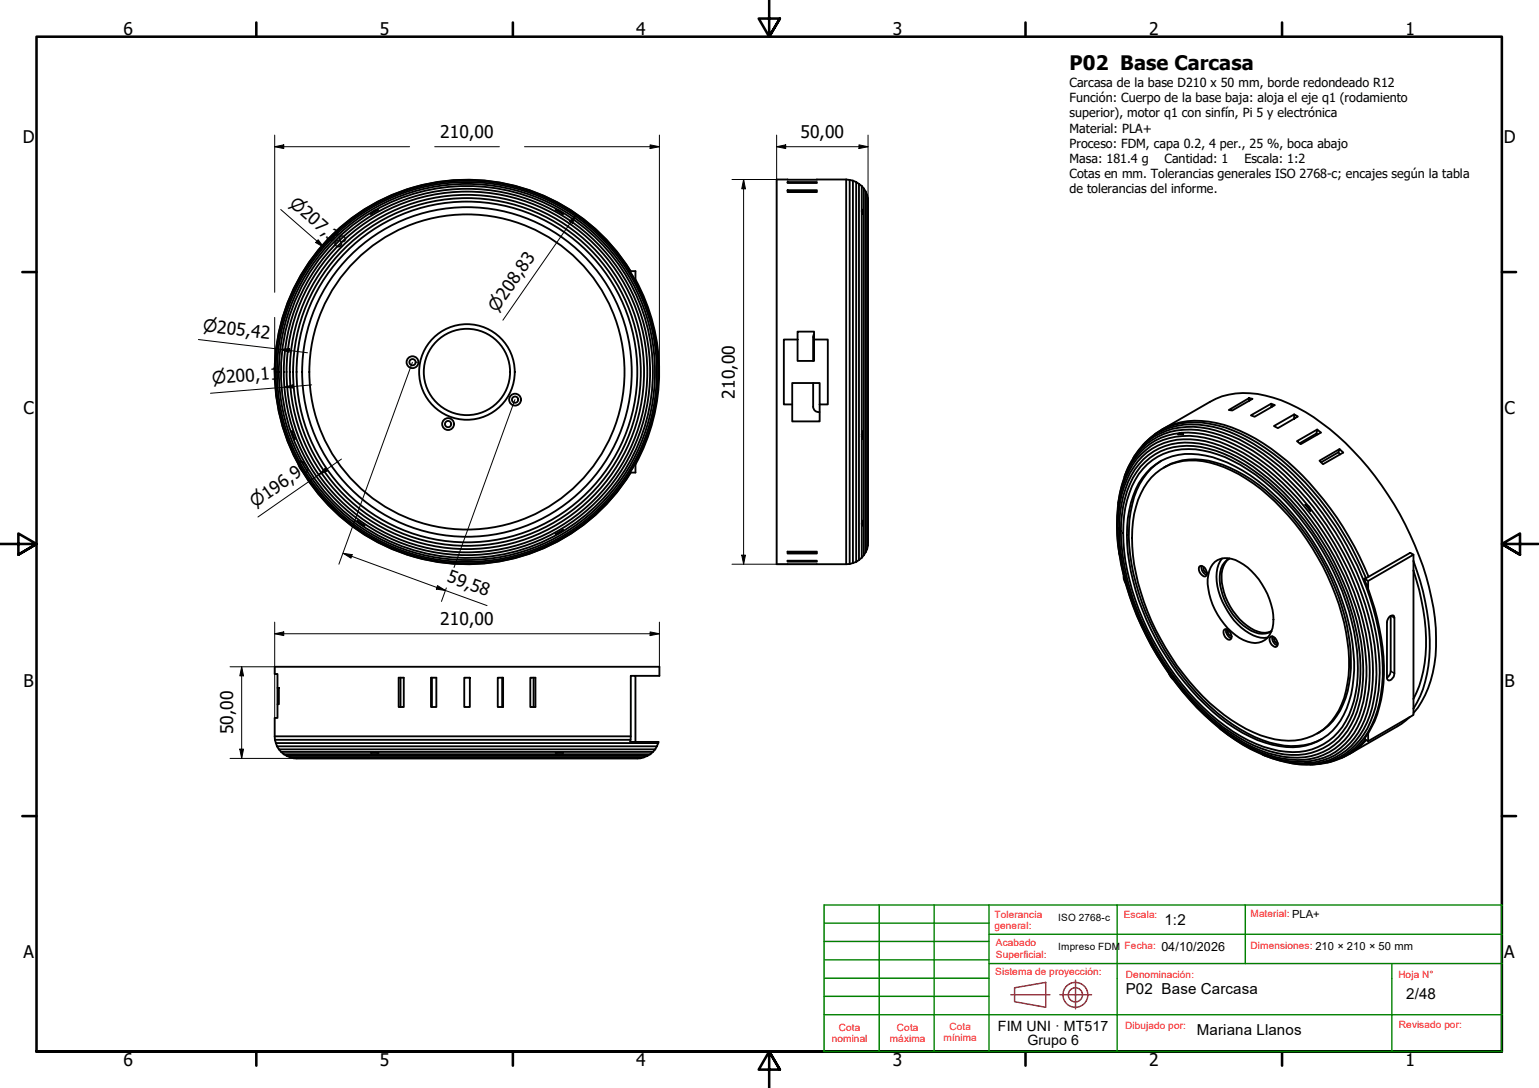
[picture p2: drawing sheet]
<svg xmlns="http://www.w3.org/2000/svg" width="420mm" height="297mm" viewBox="0 0 420 297" stroke-linecap="round" stroke-linejoin="round" font-family="sans-serif">
<!-- layer: Visible (ISO) -->
<g fill="none" stroke="#000" stroke-width=".51">
<path d="M101.2 58.4a2.25 2.25 0 0 1 2.1-1.1l-2 1.2M101.9 57.7a50.8 50.8 0 0 0-22.2 61M151.7 57.3a2.25 2.25 0 0 1 2 1.1l-2-1.1M152.7 57.5a50.8 50.8 0 0 0-50.4 0M153 57.7a50.8 50.8 0 0 1 0 87.7M215 51.9h8v.5h-8zM215 49.7h8v.3h-8zM231 49h-19v105h19M231 49v105M231 49l1 .1M232 49.1v104.9M232 49.1l.9 .2"/>
<path d="M232.9 49.3v104.4M232.9 49.3l.8 .4M233.7 49.7v103.7M233.7 49.7l.8 .5M234.5 50.2v102.7M234.5 50.2l.8 .6M235.3 57.5l.2-.2v1.2l-.2-.8M235.3 50.8v101.5M235.3 50.8l.5 .7M235.8 51.5v100.1M235.8 51.5l.5 .8M236.3 52.3v98.4"/>
<path d="M236.3 52.3l.4 .9M236.7 53.2v96.7M236.7 53.2l.2 .9M236.9 54.1v94.9M172 74h1.5v2.7zM172.1 74.1a52.4 52.4 0 0 0-78.7-12.4 52.4 52.4 0 0 0 0 79.7 52.4 52.4 0 0 0 78.7-12.3M172.2 74.1a52.5 52.5 0 0 0-78.8-12.4 52.5 52.5 0 0 0 0 79.7 52.5 52.5 0 0 0 78.8-12.3M173.5 76.3a52.5 52.5 0 0 1 0 50.6M173.5 76.7a52.3 52.3 0 0 1 0 49.7M217.7 90.5h4.5v8h-4.5zM217.7 92.7h-3.7v17.7h2.3M222 92.1v6.4"/>
<path d="M222.2 91.2l-.2 .8M222.2 92.7h3.8v17.7h-2.2M79.7 117.7l.8 2.2M79.7 117.7a2.25 2.25 0 0 0 .8 2.2M79.8 119.1a50.8 50.8 0 0 0 18.4 23.9M216.3 104.6h7.5v10.4h-7.5zM222 104.6v6.4a1.49 1.49 0 0 0 1.7 1.5M235.3 118.7l.2-1v2.2l-.2-.9M315.2 118.6a19.6 19.6 0 0 1 16.9-3.1 47.1 47.1 0 0 1 21.4 12.3 84.9 84.9 0 0 1 20.1 29.7M317.2 117.3l13.1-7.6a20.9 20.9 0 0 1 17.3-1.1 51.7 51.7 0 0 1 21.8 14.4 83.6 83.6 0 0 1 22.3 45.7 38.6 38.6 0 0 1-2.6 21.1l-2 3.4-1.2 1.5M322.3 118.2a17.7 17.7 0 0 0-15.1 11.8 41.8 41.8 0 0 0-1.6 21.5M322.5 118.2a31.2 31.2 0 0 1 18.4 5.3 67.6 67.6 0 0 1 16.4 14.7"/>
<path d="M322.5 118.2l.5 .3a.97 .97 0 0 0-1.4 .1l1.4-.1M322.5 118.2l-.6 .2M341 108.7l.9 .2-5.5 3.2-.9-.2 5.5-3.2 .1 .6M347 110.2l1 .4-5.5 3.2-1-.4 5.5-3.2 .2 .9M353.3 113.1l1 .6-5.4 3.2-1.1-.6 5.5-3.2v1.2M359.4 118.3l.3 .3M359.6 117.3l-5.5 3.1 1 .9 5.5-3.2-1-.8-.2 1-4.6 2.7M173.5 126.4v2.6h-1.5zM305.2 137.7a26.9 26.9 0 0 1 6.6-15.3 18.6 18.6 0 0 1 17.3-4.7 46.8 46.8 0 0 1 23.5 14 82.1 82.1 0 0 1 22.7 44.6 40.7 40.7 0 0 1-2.1 21 18.3 18.3 0 0 1-21.6 10.9l-4.3-1.1-2.6-1.1M307 130.2a18.6 18.6 0 0 1 16.8-13.6 30.8 30.8 0 0 1 16.8 4.6 72.1 72.1 0 0 1 25.6 26.9 74.3 74.3 0 0 1 10.5 35.6 30 30 0 0 1-5.5 18.3 18.7 18.7 0 0 1-19.1 6.3M309.4 125.1a18.1 18.1 0 0 1 19.8-8.9 41.7 41.7 0 0 1 19.6 9.6 82.5 82.5 0 0 1 28.3 51.2 37.2 37.2 0 0 1-3.5 22.6 17.9 17.9 0 0 1-15.9 9.2M311.4 127.4a16.9 16.9 0 0 1 16.5-5.4 37.8 37.8 0 0 1 16.6 8.1 74.4 74.4 0 0 1 26.8 49 34.2 34.2 0 0 1-2.7 17.5 16.7 16.7 0 0 1-18 9.4 40.1 40.1 0 0 1-20.8-10.9 75.9 75.9 0 0 1-23.2-42.4 35.9 35.9 0 0 1 2.7-22.3z"/>
<path d="M311.6 124a18.3 18.3 0 0 1 17.2-4.5 45.1 45.1 0 0 1 21.3 12.3 79.9 79.9 0 0 1 23.6 46.4 34.6 34.6 0 0 1-4 21.9 17.2 17.2 0 0 1-17.5 7.7 38.9 38.9 0 0 1-19.2-8.9 78.9 78.9 0 0 1-27.8-50.1 34.6 34.6 0 0 1 4-21.9zM311.8 124.7a18.4 18.4 0 0 1 17.3-4.3 45.8 45.8 0 0 1 21.1 12.7 78.4 78.4 0 0 1 22.4 43.7 37.9 37.9 0 0 1-2.4 20.5 17.4 17.4 0 0 1-20 9.8 43.6 43.6 0 0 1-21.1-11.8 79 79 0 0 1-23.3-43.4 38.5 38.5 0 0 1 1.9-21 21.6 21.6 0 0 1 4.1-6.2zM312.2 121.4a18.4 18.4 0 0 1 17.9-5.7 40.9 40.9 0 0 1 17.6 8.2 82.7 82.7 0 0 1 25.2 33.9M312.2 125.4a17.3 17.3 0 0 1 15.1-4.3 39 39 0 0 1 19 9.5 75.9 75.9 0 0 1 25.6 47.4 36.4 36.4 0 0 1-2.1 18.1 17 17 0 0 1-19.4 10.5 39 39 0 0 1-18.9-9.5 77.5 77.5 0 0 1-25.3-44.8 35.5 35.5 0 0 1 2.7-22.5l.9-1.6zM313.2 126.7a17.7 17.7 0 0 1 17.2-3.3 43.5 43.5 0 0 1 18.6 11.5 74.1 74.1 0 0 1 21.5 42.6 31.6 31.6 0 0 1-4 21 16.7 16.7 0 0 1-17.5 6.5 41.9 41.9 0 0 1-20.6-12 74.1 74.1 0 0 1-21.5-42.6 33 33 0 0 1 3-19.4l1-1.6zM314.2 127.8a16.4 16.4 0 0 1 14.9-3.4 41.4 41.4 0 0 1 20.1 12 71.7 71.7 0 0 1 20.1 39.3 31.8 31.8 0 0 1-3.3 21.1 16.3 16.3 0 0 1-18.7 6.5 44.1 44.1 0 0 1-20.1-12.8 71.6 71.6 0 0 1-19.3-39.6 32.1 32.1 0 0 1 3-19l1-1.5zM314.3 130.4a16 16 0 0 1 16-4.1 42.1 42.1 0 0 1 19.6 12.5 67.7 67.7 0 0 1 18.3 38.7 31.1 31.1 0 0 1-2.7 16.5 15.3 15.3 0 0 1-17.5 7.9 38.1 38.1 0 0 1-17.7-10 69.1 69.1 0 0 1-21-40.3 30.5 30.5 0 0 1 3-18.5zM317 125.8a19 19 0 0 0-8.3 13.9 49.9 49.9 0 0 0 3.1 24.9 70.2 70.2 0 0 0 24.6 33.1 31.2 31.2 0 0 0 16 6 16.9 16.9 0 0 0 8.5-1.9M317.7 127.7a18 18 0 0 1 16.1-.8 51.1 51.1 0 0 1 22.6 18.8 63 63 0 0 1 12.4 34.5 25.1 25.1 0 0 1-4.9 16.6 15.4 15.4 0 0 1-4.3 3.5M356.4 137.8l1.4 1.7M357.3 138.2l-.9-.4 .8 .7 .6 1-.3-1M357.3 138.2l.2 .3"/>
<path d="M357.5 138.5a78.8 78.8 0 0 1 17.1 39.8 35 35 0 0 1-3.8 21.8 17.7 17.7 0 0 1-13.2 8.2M365.4 123.5l.5 .6M365.7 122.6l-5.5 3.2 1 .9 5.5-3.1-1-1-.3 .9-4.7 2.7M97.6 142.2l1.9 1.3M97.6 142.2a2.25 2.25 0 0 0 1.9 1.3M98.5 143.2a50.8 50.8 0 0 0 54.2 2.4M151.7 145.8a2.25 2.25 0 0 0 2-1.2l-2 1.2M215 153.1h8v.2h-8zM215 150.6h8v.5h-8zM232 154h-1M232.9 153.7l-.9 .3M233.7 153.4l-.8 .3"/>
<path d="M234.5 152.9l-.8 .5M235.3 143l.2-.8v1.3l-.2-.3M235.3 152.3l-.8 .6M235.8 151.6l-.5 .7M236.3 150.7l-.5 .9M236.7 149.9l-.4 .8M236.9 149l-.2 .9M306.8 157.3v.9l.5 1M327.5 154.6a1.76 1.76 0 0 1 1.7 .8 1.76 1.76 0 0 1 0 1.9 1.79 1.79 0 0 1-1.9-2zM328 154.5l.2 1.3a1.95 1.95 0 0 0 1.2 1.2M328.7 154.9l-.1 .7a.72 .72 0 0 0 .9 .7M331.7 153.4a5.7 5.7 0 0 1 6.7 .1 19.4 19.4 0 0 1 9.2 16.9 5.1 5.1 0 0 1-5 5.2 12.2 12.2 0 0 1-8.4-5.2 19.2 19.2 0 0 1-4.5-12.2 7.3 7.3 0 0 1 2-4.8z"/>
<path d="M333.6 152.4a10 10 0 0 0-.9 9 19.6 19.6 0 0 0 9.4 12.1 6.1 6.1 0 0 0 4 .5M335.6 152.5a6.6 6.6 0 0 0-2 6.6 17.2 17.2 0 0 0 9.9 13.4 4.5 4.5 0 0 0 3.6-.2M335.7 152.4a5.7 5.7 0 0 0-2.7 6.1 18 18 0 0 0 8.6 13.7 5.5 5.5 0 0 0 5.6 .1M372.4 158l1.2-.5 11.4-6.6 .9 .5-12.4 7.2zM372.4 158l1.1 2.7v-2.1M385.9 153.1a58.4 58.4 0 0 1 3.7 30.9 25.8 25.8 0 0 1-3.7 9.5M385.9 155.8a55.3 55.3 0 0 1 2.7 27.4 25.7 25.7 0 0 1-2.7 7.6M385.9 151.4v42.1M334.3 171.9a1.8 1.8 0 0 1 1.7 2.6 1.73 1.73 0 0 1-2-1.9zM334.8 171.8a2.18 2.18 0 0 0 1.4 2.4M335.3 172.1v.8a.79 .79 0 0 0 .9 .6M346.8 173.8a1.73 1.73 0 0 1 2 2l-.2 .7a1.8 1.8 0 0 1-1.8-2.7z"/>
<path d="M347.3 173.7l.2 1.3a1.95 1.95 0 0 0 1.2 1.2M348 174.1a.94 .94 0 0 0 .8 1.4M373.5 160.7a61.3 61.3 0 0 1 3.9 28.1 28.4 28.4 0 0 1-3.9 11.5M379.7 168.1v15.1l-.2 .9-.8 .9 .2 .7a1.53 1.53 0 0 0 1.8-1.9v-15.1l-.2-.6a1.63 1.63 0 0 0-1.8 1.8v15.1M75.8 187.8h.3v4.5h-.3zM75.8 192.3v3.7h-.8v5M108.8 185h1.4v8h-1.4zM109.3 185v8M117.7 185h1.4v8h-1.4zM117.9 185v8M126.7 185h1.6v8h-1.6zM135.9 185h1.5v8h-1.5z"/>
<path d="M137.1 185v8M144.8 185h1.4v8h-1.4zM145.7 185v8M172.2 184.5h1.3v18.1h-1.5l.2-1.6zM173.5 184.5h6.5v-2.5h-105v2h.8v3.8M319.2 183.9l1.1 1.6M332.9 198.8a40.2 40.2 0 0 0 20.2 9.5l3.6 .1M384.9 195.8l-2.2 1.8-14.3 8.3M385.9 193.5v1.7l-12.4 7.2v-2.1M75 201h97.2M75 201l.1 1M75.1 202h97"/>
<path d="M75.1 202l.2 .9M75.3 202.9h104.4M75.3 202.9l.3 .9M75.6 203.8h103.7M75.6 203.8l.5 .8M76.1 204.6h102.8M76.1 204.6l.7 .7M76.8 205.3h101.4M76.8 205.3l.7 .6M77.5 205.9h100M77.5 205.9l.8 .5M78.3 206.4h98.4"/>
<path d="M78.3 206.4l.8 .3M79.1 206.7h96.7M79.1 206.7l1 .3M80.1 207h94.8M102 205.3l-.7 .2h2l-1-.2M152.7 205.3l-1 .2h2l-.7-.2M173.5 202.6h6.3l-.1 .3M175.8 206.7l-.9 .3M176.7 206.4l-.9 .3M177.5 205.9l-.8 .5M178.2 205.3l-.7 .6M178.9 204.6l-.7 .7"/>
<path d="M179.3 203.8l-.4 .8M179.7 202.9l-.4 .9M357.8 208.1l-1.4 .1a.91 .91 0 0 0 1.4-.1l-.3 .2M372.7 201.9a17.2 17.2 0 0 1-10.4 6.3M373 202a17.3 17.3 0 0 1-6.7 4.9M373.5 200.3l-1.1 1.4 1.1 .7"/>
<circle cx="112.6" cy="98.9" r="1.62"/>
<circle cx="112.6" cy="98.9" r=".86"/>
<circle cx="122.3" cy="115.8" r="1.62"/>
<circle cx="122.3" cy="115.8" r=".86"/>
<circle cx="127.5" cy="101.6" r="13.1"/>
<circle cx="127.5" cy="101.6" r="11.8"/>
<circle cx="127.5" cy="101.6" r="43"/>
<circle cx="127.5" cy="101.6" r="45"/>
<circle cx="127.5" cy="101.6" r="46.5"/>
<circle cx="127.5" cy="101.6" r="47.5"/>
<circle cx="127.5" cy="101.6" r="48.4"/>
<circle cx="127.5" cy="101.6" r="49.2"/>
<circle cx="127.5" cy="101.6" r="50"/>
<circle cx="127.5" cy="101.6" r="51.3"/>
<circle cx="127.5" cy="101.6" r="51.9"/>
<circle cx="127.5" cy="101.6" r="52.2"/>
<circle cx="140.6" cy="109.1" r="1.62"/>
<circle cx="140.6" cy="109.1" r=".86"/>
</g>
<!-- layer: Visible fina (ISO) -->
<path d="M379.7 168.1l1 .6M379.7 183.2l1 .6" fill="none" stroke="#000" stroke-width=".38"/>
<!-- layer: Borde (ISO) -->
<g fill="none" stroke="#000" stroke-width=".7">
<path d="M70 6.1v3.9M140 6.1v3.9M210 0v10l-2.9-4.9h5.8l-2.9 4.9 2.9-4.9M280 6.1v3.9M350 6.1v3.9M6.1 74.3h3.9M410 74.3h3.9M0 148.5h10l-5-2.8v5.7l5-2.9-5 2.9M420 148.5h-10l5-2.8v5.7l-5-2.9 5 2.9M6.1 222.8h3.9M410 222.8h3.9M10 287.1v-277.1h400v277.1h-400h400"/>
<path d="M70 287.1v3.8M140 287.1v3.8M212.9 292l-2.9-4.9 2.9 4.9h-5.8l2.9-4.9v9.9M280 287.1v3.8M350 287.1v3.8"/>
</g>
<g fill="none" stroke="#800040" stroke-width=".38">
<path d="M276 271.6h10.6M277 269.7l8.5-1.5v6.8l-8.5-1.5zM289.4 271.6h8.6M293.6 267.6v7.8"/>
<circle cx="293.6" cy="271.6" r="3.4"/>
<circle cx="293.6" cy="271.6" r="1.94"/>
</g>
<g fill="none" stroke="#008000" stroke-width=".38">
<path d="M225 257h45M225 252h45M240 247.1v40h30M255 247.1v40M270 247.1h35v40M270 255.1h140M305 247.1h35M225 277h185M225 272h45M225 267.1h45M225 262.1h45M270 263.1h140"/>
<path d="M340 263.1v-16h70v40h-140M380 263.1v24M225 287.1v-40h45v40"/>
</g>
<path d="M225 287.1h15" fill="none" stroke="#008000" stroke-width=".51"/>
<!-- layer: Cota (ISO) -->
<g fill="none" stroke="#000" stroke-width=".27">
<path d="M75 36.9v42.9M177.5 39.5l2.5 .6-2.5 .5zM180 36.9v64.6M212 36.9v117.1M234.5 39.5l2.5 .6-2.5 .5zM237 36.9v111.2M75 40.1l2.5-.6v1.1zM75 40.1h36.8M76.6 57.2l11.8 10.3M118.7 40.1h17.6M143.2 40.1h36.8M157.3 58.7l-20 28.7"/>
<path d="M199.8 49h23.2M203 49l.5 2.5h-1zM203 49v105M212 40.1l2.5-.6v1.1zM212 40.1h25M86.9 65.5l1.5 2-2.2-1.3zM155.4 60.4l1.9-1.7-1 2.3zM54.2 92.7l29.7 3.6M75 86.7v14.8M76.5 95.4l2.6-.2-.2 1zM112.6 98.9l-20.1 55.1M77.7 105.7l2.4-.7 .1 1z"/>
<path d="M85.1 105.1l-27.6 2.3M140.6 109.1l-16.6 45.8M88.8 127.7l.6 .9-2.3 1zM93.2 125.3l-22.8 15.8M93.7 151.1l2.4 .3-.3 1zM93.7 151.1l39.3 14.2M119.4 159.9l2.2 1.3-2.5-.4zM199.8 154h23.2M202.5 151.6h1l-.5 2.4zM75 173l2.5-.5v1zM75 169.8v26.2M75 173h105"/>
<path d="M121.9 160.5l-1.4 3.7M177.5 172.5l2.5 .5-2.5 .5zM180 169.8v12.2M62.8 182h12.2M66 182l.5 2.5h-1zM66 182v25.1M62.8 207.1h18.2M65.5 204.5h1l-.5 2.6z"/>
</g>
<g fill="#000">
<path d="M75 40.1l2.5-.6v1.1zM212 40.1l2.5-.6v1.1zM177.5 39.5l2.5 .6-2.5 .5zM203 49l.5 2.5h-1zM234.5 39.5l2.5 .6-2.5 .5zM86.9 65.5l1.5 2-2.2-1.3zM155.4 60.4l1.9-1.7-1 2.3zM76.5 95.4l2.6-.2-.2 1zM77.7 105.7l2.4-.7 .1 1zM88.8 127.7l.6 .9-2.3 1zM93.7 151.1l2.4 .3-.3 1zM202.5 151.6h1l-.5 2.4z"/>
<path d="M75 173l2.5-.5v1zM119.4 159.9l2.2 1.3-2.5-.4zM177.5 172.5l2.5 .5-2.5 .5zM66 182l.5 2.5h-1zM65.5 204.5h1l-.5 2.6z"/>
</g>
<text font-size="5.5" x="292" y="19.1">P02 Base Carcasa</text>
<g font-size="4.8">
<text x="33.7" y="9.6">6</text>
<text x="103.7" y="9.6">5</text>
<text x="173.7" y="9.6">4</text>
<text x="243.7" y="9.6">3</text>
<text x="313.7" y="9.6">2</text>
<text x="383.7" y="9.6">1</text>
<text x="6.2" y="38.9">D</text>
<text x="120.2" y="37.6">210,00</text>
<text x="218.5" y="37.6">50,00</text>
<text x="410.5" y="38.9">D</text>
<text x="6.4" y="113.1">C</text>
<text x="200.6" y="108.8" transform="rotate(-90 200.6 108.8)">210,00</text>
<text x="410.7" y="113.1">C</text>
<text x="121.8" y="158.7" transform="rotate(20 121.8 158.7)">59,58</text>
<text x="120.2" y="170.7">210,00</text>
<text x="6.4" y="187.4">B</text>
<text x="410.7" y="187.4">B</text>
<text x="63.6" y="200.5" transform="rotate(-90 63.6 200.5)">50,00</text>
<text x="6.4" y="261.7">A</text>
<text x="410.7" y="261.7">A</text>
<text x="33.7" y="290.9">6</text>
<text x="103.7" y="290.9">5</text>
<text x="173.7" y="290.9">4</text>
<text x="243.7" y="290.9">3</text>
<text x="313.7" y="290.9">2</text>
<text x="383.7" y="290.9">1</text>
</g>
<g font-size="4.6">
<text x="78.7" y="55.9" transform="rotate(41 78.7 55.9)">⌀207,38</text>
<text x="135.8" y="85.4" transform="rotate(-55 135.8 85.4)">⌀208,83</text>
<text x="55.2" y="90.4" transform="rotate(7 55.2 90.4)">⌀205,42</text>
<text x="58" y="105" transform="rotate(-5 58 105)">⌀200,11</text>
<text x="69.7" y="138.8" transform="rotate(-35 69.7 138.8)">⌀196,90</text>
</g>
<g font-size="4.1">
<text x="317.9" y="252.7">1:2</text>
<text x="307.3" y="271.5">P02 Base Carcasa</text>
<text x="383.9" y="272.8">2/48</text>
<text x="326.7" y="282.6">Mariana Llanos</text>
</g>
<g font-size="3.9">
<text x="272.4" y="281.4">FIM UNI · MT517</text>
<text x="280.5" y="285.3">Grupo 6</text>
</g>
<g font-size="3.4">
<text x="292" y="23.8">Carcasa de la base D210 x 50 mm, borde redondeado R12</text>
<text x="292" y="27.9">Función: Cuerpo de la base baja: aloja el eje q1 (rodamiento</text>
<text x="292" y="32.1">superior), motor q1 con sinfín, Pi 5 y electrónica</text>
<text x="292" y="36.2">Material: PLA+</text>
<text x="292" y="40.3">Proceso: FDM, capa 0.2, 4 per., 25 %, boca abajo</text>
<text x="292" y="44.4">Masa: 181.4 g</text>
<text x="317.9" y="44.4">Cantidad: 1</text>
<text x="339.7" y="44.4">Escala: 1:2</text>
<text x="292" y="48.5">Cotas en mm. Tolerancias generales ISO 2768-c; encajes según la tabla</text>
<text x="292" y="52.6">de tolerancias del informe.</text>
<text x="317.1" y="259.7">04/10/2026</text>
</g>
<g font-size="2.7" fill="#f00">
<text x="271.5" y="250.5">Tolerancia</text>
<text x="306.8" y="250.7">Escala:</text>
<text x="341.4" y="250.4">Material: PLA+</text>
<text x="271.5" y="253.7">general:</text>
<text x="271.9" y="258.4">Acabado</text>
<text x="271.9" y="261.5">Superficial:</text>
<text x="307" y="259.1">Fecha:</text>
<text x="341.4" y="259">Dimensiones: 210 × 210 × 50 mm</text>
<text x="271.7" y="266.3">Sistema de proyección:</text>
<text x="307.3" y="267.1">Denominación:</text>
<text x="381.8" y="267.1">Hoja N°</text>
<text x="229" y="281.5">Cota</text>
<text x="244.9" y="281.5">Cota</text>
<text x="259.2" y="281.1">Cota</text>
<text x="307.1" y="281">Dibujado por:</text>
<text x="381.9" y="280.7">Revisado por:</text>
<text x="227.1" y="284.6">nominal</text>
<text x="243" y="284.6">máxima</text>
<text x="257.6" y="284.3">mínima</text>
</g>
<g font-size="2.7">
<text x="288.9" y="251.4">ISO 2768-c</text>
<text x="288.9" y="259.3">Impreso FDM</text>
</g>
</svg>
